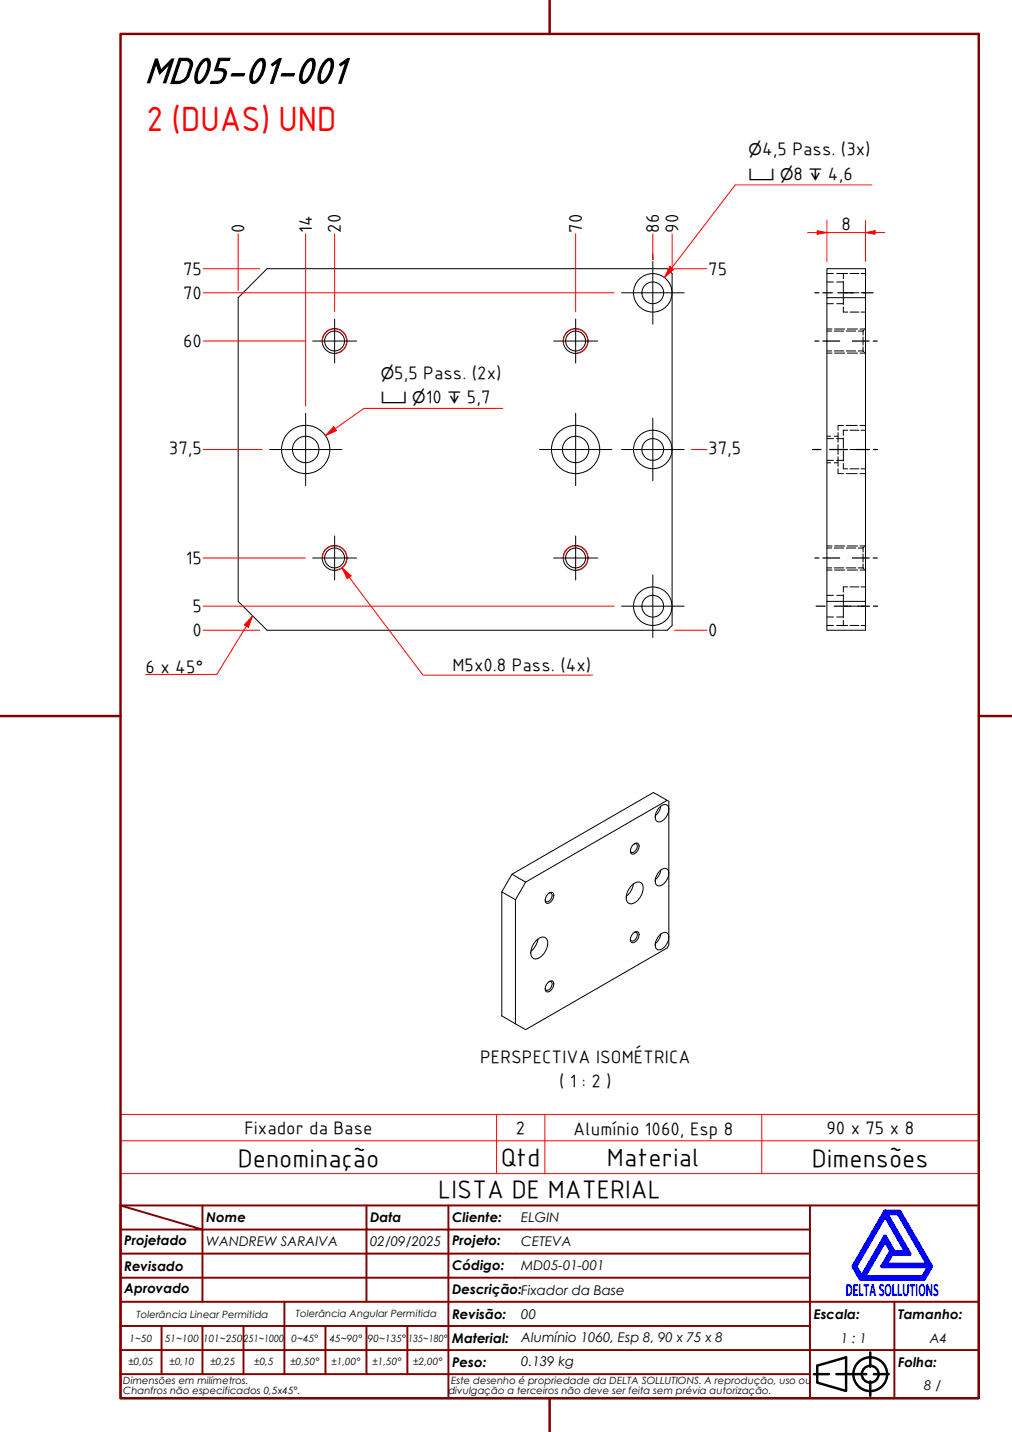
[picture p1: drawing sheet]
<svg xmlns="http://www.w3.org/2000/svg" width="210mm" height="297mm" viewBox="0 0 210 297" stroke-linecap="round" stroke-linejoin="round" font-family="sans-serif">
<!-- layer: Visible (ABNT) -->
<g fill="none" stroke="#000" stroke-width=".21">
<path d="M55.4 55.7h83l1 1v73l-1 1h-83l-6-6v-62.9zM171.5 61.8v68.9h8v-75h-8v6.1h8M171.5 124.7h8M131.3 175.3l.4-.3 .6-.1a1.48 1.48 0 0 1-1.3 2.2 1.29 1.29 0 0 1 .3-1.8zM131.6 175l.5 .1a1.29 1.29 0 0 1-1.1 1.8l-.3-.5M136.9 167.4a1.04 1.04 0 0 1 1.8 0 2.62 2.62 0 0 1-2.2 3.1 1.14 1.14 0 0 1-.5-1.5zM137.1 167.2a3.3 3.3 0 0 1-1.2 2M138.4 166l.3 .2v29.8l-.3 .6-29.4 17-2.1-1.2M104.1 185v25.7l2.8 1.7M106.2 181.3l29.3-16.9 2.9 1.6-29.4 17M106.9 186.6v25.8M109 183l-2.8-1.7-2.1 3.7 2.8 1.6"/>
<path d="M109 183l-2.1 3.6M111.5 194.8a1.26 1.26 0 0 1 2 .1 3.4 3.4 0 0 1-2.5 4 1.08 1.08 0 0 1-.9-1.2 3.9 3.9 0 0 1 1.4-2.9zM111.6 194.8a4.2 4.2 0 0 1-1.5 2.5M113.6 185.5l.7-.4h.3a1.48 1.48 0 0 1-1.3 2.3 1.32 1.32 0 0 1 .3-1.9zM113.9 185.2l.5 .1a1.27 1.27 0 0 1-1 1.8l-.3-.4M130.8 183.9a1.76 1.76 0 0 1 2.2-.8 2.84 2.84 0 0 1-.8 3.7 1.49 1.49 0 0 1-2.1 .3 3 3 0 0 1 .7-3.2zM131.3 193.6l.4-.3h.6a1.48 1.48 0 0 1-1.3 2.2 1.29 1.29 0 0 1 .3-1.9zM131.4 183.4a3.9 3.9 0 0 1-1.5 2.5M131.6 193.4h.5a1.29 1.29 0 0 1-1.1 1.8l-.3-.4M136.9 193.9a1.04 1.04 0 0 1 1.8 0 2.65 2.65 0 0 1-2.2 3.1 1.71 1.71 0 0 1 0-2.6zM136.9 180.6a1.04 1.04 0 0 1 1.8 .1 2.65 2.65 0 0 1-2.2 3.1 1.71 1.71 0 0 1 0-2.7zM137.1 180.5a3.3 3.3 0 0 1-1.2 2"/>
<path d="M137.1 193.7a3.4 3.4 0 0 1-1.2 2.1M113.6 203.8l.7-.4 .3 .1a1.48 1.48 0 0 1-1.3 2.2 1.32 1.32 0 0 1 .3-1.9zM113.9 203.6l.5 .1a1.29 1.29 0 0 1-1 1.7l-.3-.4"/>
<circle cx="69.4" cy="70.7" r="2.06"/>
<circle cx="69.4" cy="70.7" r="2.57"/>
<circle cx="119.4" cy="70.7" r="2.06"/>
<circle cx="119.4" cy="70.7" r="2.57"/>
<circle cx="135.4" cy="60.7" r="2.25"/>
<circle cx="135.4" cy="60.7" r="4"/>
<circle cx="63.4" cy="93.2" r="2.74"/>
<circle cx="63.4" cy="93.2" r="5"/>
<circle cx="119.4" cy="93.2" r="2.74"/>
<circle cx="119.4" cy="93.2" r="5"/>
<circle cx="135.4" cy="93.2" r="2.25"/>
<circle cx="135.4" cy="93.2" r="4"/>
<circle cx="69.4" cy="115.7" r="2.06"/>
<circle cx="69.4" cy="115.7" r="2.57"/>
<circle cx="119.4" cy="115.7" r="2.06"/>
<circle cx="119.4" cy="115.7" r="2.57"/>
<circle cx="135.4" cy="125.7" r="2.25"/>
<circle cx="135.4" cy="125.7" r="4"/>
</g>
<!-- layer: Visible Narrow (ABNT) -->
<path d="M66.9 71.2a2.51 2.51 0 0 1 2.1-2.9 2.51 2.51 0 0 1 2.9 2 2.51 2.51 0 0 1-2.1 2.9M116.9 71.2a2.51 2.51 0 0 1 2.1-2.9 2.51 2.51 0 0 1 2.9 2 2.51 2.51 0 0 1-2.1 2.9M66.9 116.2a2.51 2.51 0 0 1 2.1-2.9 2.51 2.51 0 0 1 2.9 2 2.51 2.51 0 0 1-2.1 2.9M116.9 116.2a2.51 2.51 0 0 1 2.1-2.9 2.51 2.51 0 0 1 2.9 2 2.51 2.51 0 0 1-2.1 2.9" fill="none" stroke="#f00" stroke-width=".21"/>
<!-- layer: Hidden (ABNT) -->
<g fill="none" stroke="#000" stroke-width=".21">
<path d="M171.5 56.7h1.4M171.5 58.5h1.4M173.5 56.7h2.3M173.5 58.5h1.4M174.9 56.7v1.1M174.9 58.3v2.2M176.3 56.7h1.8M178.6 56.7h.9M171.5 63h1.4M171.5 72.8h1M171.5 68.7h1M171.5 73.2h1.1"/>
<path d="M171.5 68.2h1.1M173 72.8h2M173 68.7h2M173.1 73.2h2.1M173.1 68.2h2.1M173.5 63h1.4M174.9 60.7h.9M174.9 61v2.1M174.9 63.7v1h.9M175.5 72.8h2M175.5 68.7h2M175.7 73.2h2.2"/>
<path d="M175.7 68.2h2.2M176.3 60.7h1.8M176.3 64.7h1.8M178 72.8h1M178 68.7h1M178.4 73.2h1.1M178.4 68.2h1.1M178.6 60.7h.9M178.6 64.7h.9M179 68.7v.8M179 69.9v1.7M179 72v.8"/>
<path d="M179 72.8l.2 .2M179.2 68.5l-.2 .2M179.3 73.1l.2 .2M179.5 68.2l-.2 .1M171.5 90.5h.8M171.5 96h.8M171.5 91h1.4M171.5 95.5h1.4M173 90.5h.8M173 96h.8M173.5 91h1.4M173.5 95.5h1.4"/>
<path d="M173.8 89.7v2M173.8 92.3v1.9M173.8 94.7v2M173.8 97.2v1h1.2M174.9 93.2h.9M174.9 90.8v2.2M174.9 93.5v2.1M174.9 96.2v1h.9M175 88.3h-1.2v.9M175.5 88.3h2.3M175.5 98.2h2.3M175.8 89.2h-.9v1.1"/>
<path d="M176.3 93.2h1.8M176.3 89.2h1.8M176.3 97.2h1.8M178.4 88.3h1.1M178.4 98.2h1.1M178.6 93.2h.9M178.6 89.2h.9M178.6 97.2h.9M171.5 117.8h1M171.5 113.7h1M171.5 118.2h1.1M171.5 113.2h1.1"/>
<path d="M173 117.8h2M173 113.7h2M173.1 118.2h2.1M173.1 113.2h2.1M175.5 117.8h2M175.5 113.7h2M175.7 118.2h2.2M175.7 113.2h2.2M178 117.8h1M178 113.7h1M178.4 118.2h1.1M178.4 113.2h1.1"/>
<path d="M179 113.7v.8M179 114.9v1.7M179 117v.8M179 117.8l.2 .2M179.2 113.5l-.2 .2M179.3 118.1l.2 .2M179.5 113.2l-.2 .1M171.5 129.7h1.4M171.5 123.5h1.4M171.5 128h1.4M173.5 129.7h2.3M173.5 123.5h1.4"/>
<path d="M173.5 128h1.4M174.9 125.7h.9M174.9 123.3v2.2M174.9 126v2.2M174.9 128.7v1M175.8 121.7h-.9v1.1M176.3 129.7h1.8M176.3 125.7h1.8M176.3 121.7h1.8M178.6 129.7h.9M178.6 125.7h.9M178.6 121.7h.9"/>
</g>
<path d="M52.4 127.7l-1.3 2.2M25 236.6h178v-5.4h-178v12.2M103 231.2v12.2M113 231.2v12.2M158 231.2v12.2M203 236.6v6.8h-178M25 243.4v6.6h178v-6.6" fill="none" stroke="#f00" stroke-width=".21"/>
<!-- layer: Borda A3/A4 (ABNT) -->
<path d="M25 7h178v283h-178zM114 0v7M0 148.5h25M203 148.5h7M114 290v7" fill="none" stroke="#800000" stroke-width=".51"/>
<path d="M183.6 257.3l1.2 2.2-1.8 3.2h9.7l-1.3 2.2h-12.2zM183.6 252.1l4.4 7.6h-2.6l-1.8-3.2-4.9 8.4-1.3-2.2zM183.6 251.3h3l6.5 11.4-1.5 2.6h-13.1l-1.5-2.6zM183.8 251.7h2.5l6.2 10.6h-8.8l1.3-2.2h3.7zM185 259.7h.2l-.1 .2z" fill="none" stroke="#00f" stroke-width=".8"/>
<!-- layer: 0 -->
<path d="M178.5 265.3h13.1" fill="none" stroke="#000" stroke-width=".21"/>
<g fill="none" stroke="#800000" stroke-width=".4">
<path d="M25 250l17 5h-17M25 250h178v40h-178zM42 255h34v5h17M42 255v15M42 250v5M76 250v5h17v5M93 250v5h75M168 250v20h-143M25 260h51v10M25 275h17M33.5 275v10M50.5 275h-8.5v10"/>
<path d="M59 270v15h-8.5M67.5 275v10h-8.5M76 275v10h8.5M84.5 275v10M93 275h-42.5v10M93 260v5h-68M93 275v10h75M93 260h75M93 275h75M168 265h-75v10M185.5 270v10h17.5M203 270h-35v10h17.5v10"/>
<path d="M25 285h25.5M25 280h143v10M67.5 285h8.5M84.5 285h8.5v5"/>
</g>
<g fill="none" stroke="#000" stroke-width=".51">
<path d="M168.8 285h3.1M169.5 283.3l6-1.8v7l-6-1.7zM173.5 285h6.2M180.5 280.5v3M180.5 286.5v3M181.3 285h3"/>
<circle cx="180.5" cy="285" r="3.5"/>
<circle cx="180.5" cy="285" r="1.75"/>
</g>
<!-- layer: Marca de centro (ISO) -->
<g fill="none" stroke="#000" stroke-width=".21">
<path d="M135.4 54.2v13M64.8 70.7h9.2M69.4 66.2v9.1M114.8 70.7h9.2M119.4 66.2v9.1M128.9 60.7h13M55.9 93.2h15M63.4 85.7v15M111.9 93.2h15M119.4 85.7v15M128.9 93.2h13M135.4 86.7v13"/>
<path d="M64.8 115.7h9.2M69.4 111.2v9.1M114.8 115.7h9.2M119.4 111.2v9.1M135.4 119.2v13M128.9 125.7h13"/>
</g>
<g fill="none" stroke="#f00" stroke-width=".21">
<path d="M42.1 55.7h11.8M49.4 48.5v11.7M63.4 48.5v35.8M69.4 48.5v16.2M119.4 48.5v16.2M135.4 48.5v5.4v-1.2M139.4 48.5v6.7M139.9 55.7h6.7M42.1 70.7h21.2M42.1 60.7h85.3M42.1 93.2h12.3M143.4 93.2h3.2"/>
<path d="M42.1 115.7h21.2M42.1 130.7h11.8M42.1 125.7h85.3M139.9 130.7h6.7"/>
</g>
<path d="M52.4 127.7l-.9 2.4-.8-.5z" fill="#f00"/>
<path d="M51.1 129.9l-6.1 10h-14.8M52.4 127.7l-.9 2.4-.8-.5z" fill="none" stroke="#f00" stroke-width=".21"/>
<path d="M179.5 48.2h2" fill="none" stroke="#f00" stroke-width=".21"/>
<path d="M179.5 48.2l2-.3v.7z" fill="#f00"/>
<path d="M169.5 48.2h2M179.5 48.2l2-.3v.7z" fill="none" stroke="#f00" stroke-width=".21"/>
<path d="M169.5 47.9l2 .3-2 .4z" fill="#f00"/>
<path d="M167.5 48.2h2M169.5 47.9l2 .3-2 .4zM171.5 48.2h8M171.5 45.7v8.5M179.5 45.7v8.5M181.5 48.2h2" fill="none" stroke="#f00" stroke-width=".21"/>
<!-- layer: Eixo de trabalho (ISO) -->
<g fill="none" stroke="#000" stroke-width=".25">
<path d="M169 60.7h.8M169 70.7h.8M170.7 60.7h2M170.7 70.7h3.5M173.8 60.7h3.2M176.8 70.7h3.5M179 60.7h2.1M181.1 70.7h.8M168.5 93.2h1.8M172.1 93.2h3.6M177.6 93.2h2.7M181.2 93.2h.8"/>
<path d="M169 115.7h.8M170.7 115.7h3.5M176.8 115.7h3.5M181.1 115.7h.8M169.3 125.7h1.9M173 125.7h3.4M178 125.7h2.3M181.2 125.7h.8"/>
</g>
<path d="M70.9 117.7l1.5 2" fill="none" stroke="#f00" stroke-width=".21"/>
<path d="M70.9 117.7l1.9 1.7-.8 .6z" fill="#f00"/>
<path d="M69.5 88.9l-2 1.5M70.9 117.7l1.9 1.7-.8 .6zM72.4 119.7l15.3 20.3h35.2" fill="none" stroke="#f00" stroke-width=".21"/>
<path d="M69.2 88.5l.6 .8-2.3 1.1z" fill="#f00"/>
<path d="M139.3 55.6l-1.5 2M69.2 88.5l.6 .8-2.3 1.1zM104.3 84.7h-28.8l-6 4.2" fill="none" stroke="#f00" stroke-width=".21"/>
<path d="M138.9 55.3l.8 .6-1.9 1.7z" fill="#f00"/>
<path d="M180.8 38.4h-28.3l-13.2 17.2M138.9 55.3l.8 .6-1.9 1.7z" fill="none" stroke="#f00" stroke-width=".21"/>
<text font-size="81.9" fill="#fff" x="188.7" y="289">.</text>
<text font-size="8.1" x="30" y="17.2">MD05-01-001</text>
<text font-size="7" fill="#f00" x="30.4" y="27.1">2 (DUAS) UND</text>
<g font-size="5.4">
<text x="49.3" y="242">Denominação</text>
<text x="103.9" y="241.8">Qtd</text>
<text x="125.9" y="241.8">Material</text>
<text x="168.4" y="242">Dimensões</text>
<text x="90.9" y="248.5">LISTA DE MATERIAL</text>
</g>
<g font-size="3.9">
<text x="158.1" y="32.2">4,5 Pass. (3x)</text>
<text x="164.6" y="37.2">8</text>
<text x="171.7" y="37.2">4,6</text>
<text x="174.5" y="47.7">8</text>
<text x="50.7" y="48.2" transform="rotate(-90 50.7 48.2)">0</text>
<text x="64.7" y="48.2" transform="rotate(-90 64.7 48.2)">14</text>
<text x="70.7" y="48.2" transform="rotate(-90 70.7 48.2)">20</text>
<text x="120.7" y="48.2" transform="rotate(-90 120.7 48.2)">70</text>
<text x="136.7" y="48.2" transform="rotate(-90 136.7 48.2)">86</text>
<text x="140.7" y="48.2" transform="rotate(-90 140.7 48.2)">90</text>
<text x="38" y="57">75</text>
<text x="146.9" y="57">75</text>
<text x="38" y="62">70</text>
<text x="38" y="72">60</text>
<text x="81.8" y="78.6">5,5 Pass. (2x)</text>
<text x="88.3" y="83.6">10</text>
<text x="96.8" y="83.6">5,7</text>
<text x="35" y="94.2">37,5</text>
<text x="146.9" y="94.2">37,5</text>
<text x="38.5" y="117">15</text>
<text x="39.9" y="127">5</text>
<text x="39.9" y="132">0</text>
<text x="146.9" y="132">0</text>
<text x="30.2" y="139.6">6 x 45°</text>
<text x="93.8" y="139.2">M5x0.8 Pass. (4x)</text>
<text x="99.6" y="220.5">PERSPECTIVA ISOMÉTRICA</text>
<text x="116" y="225.5">( 1 : 2 )</text>
<text x="50.7" y="235.2">Fixador da Base</text>
<text x="107" y="235.2">2</text>
<text x="118.9" y="235.3">Alumínio 1060, Esp 8</text>
<text x="171.4" y="235.2">90 x 75 x 8</text>
</g>
<text font-size="3.9" fill="#00f" x="175.4" y="268.8">DELTASOLLUTIONS</text>
<g font-size="3.3">
<text x="155.3" y="32.2">⌀</text>
<text x="155.3" y="37.2">⌴ ⌀</text>
<text x="167.7" y="37.2">↧</text>
<text x="79" y="78.6">⌀</text>
<text x="79" y="83.6">⌴ ⌀</text>
<text x="92.8" y="83.6">↧</text>
</g>
<g font-size="2.8">
<text x="42.8" y="253.5">Nome</text>
<text x="76.8" y="253.5">Data</text>
<text x="93.8" y="253.6">Cliente:</text>
<text x="108.1" y="253.5">ELGIN</text>
<text x="25.8" y="263.6">Revisado</text>
<text x="25.8" y="258.3">Projetado</text>
<text x="42.8" y="258.5">WANDREW SARAIVA</text>
<text x="76.8" y="258.4">02/09/2025</text>
<text x="93.8" y="263.4">Código:</text>
<text x="93.8" y="258.3">Projeto:</text>
<text x="108.1" y="263.5">MD05-01-001</text>
<text x="108.1" y="258.5">CETEVA</text>
<text x="25.8" y="268.3">Aprovado</text>
<text x="93.8" y="268.3">Descrição:Fixador da Base</text>
<text x="93.8" y="273.6">Revisão:</text>
<text x="108.1" y="273.5">00</text>
<text x="168.8" y="273.5">Escala:</text>
<text x="186.3" y="273.5">Tamanho:</text>
<text x="93.8" y="278.6">Material:</text>
<text x="108.1" y="278.3">Alumínio 1060, Esp 8, 90 x 75 x 8</text>
<text x="174.4" y="278.5">1 : 1</text>
<text x="192.8" y="278.6">A4</text>
<text x="93.8" y="283.5">Peso:</text>
<text x="108.1" y="283.3">0.139 kg</text>
<text x="186.3" y="283.5">Folha:</text>
<text x="191.7" y="288.4">8 / 8</text>
</g>
<g font-size="2.1">
<text x="28.3" y="273.3">Tolerância Linear Permitida</text>
<text x="61.4" y="273.1">Tolerância Angular Permitida</text>
<text x="26.9" y="278.3">1~50</text>
<text x="34.2" y="278.3">51~100</text>
<text x="42.1" y="278.3">101~250</text>
<text x="50.5" y="278.3">251~1000</text>
<text x="60.5" y="278.3">0~45°</text>
<text x="68.4" y="278.3">45~90°</text>
<text x="76.3" y="278.3">90~135°</text>
<text x="84.7" y="278.3">135~180°</text>
<text x="25.6" y="287.1">Dimensões em milímetros.</text>
<text x="26.6" y="283.2">±0,05</text>
<text x="35.2" y="283.2">±0,10</text>
<text x="43.6" y="283.2">±0,25</text>
<text x="52.7" y="283.2">±0,5</text>
<text x="60.2" y="283.2">±0,50°</text>
<text x="68.7" y="283.2">±1,00°</text>
<text x="77.2" y="283.2">±1,50°</text>
<text x="85.7" y="283.2">±2,00°</text>
<text x="93.6" y="287.1">Este desenho é propriedade da DELTA SOLLUTIONS. A reprodução, uso ou</text>
<text x="25.6" y="289.2">Chanfros não especificados 0,5x45°.</text>
<text x="93" y="289.2">divulgação a terceiros não deve ser feita sem prévia autorização.</text>
</g>
</svg>
